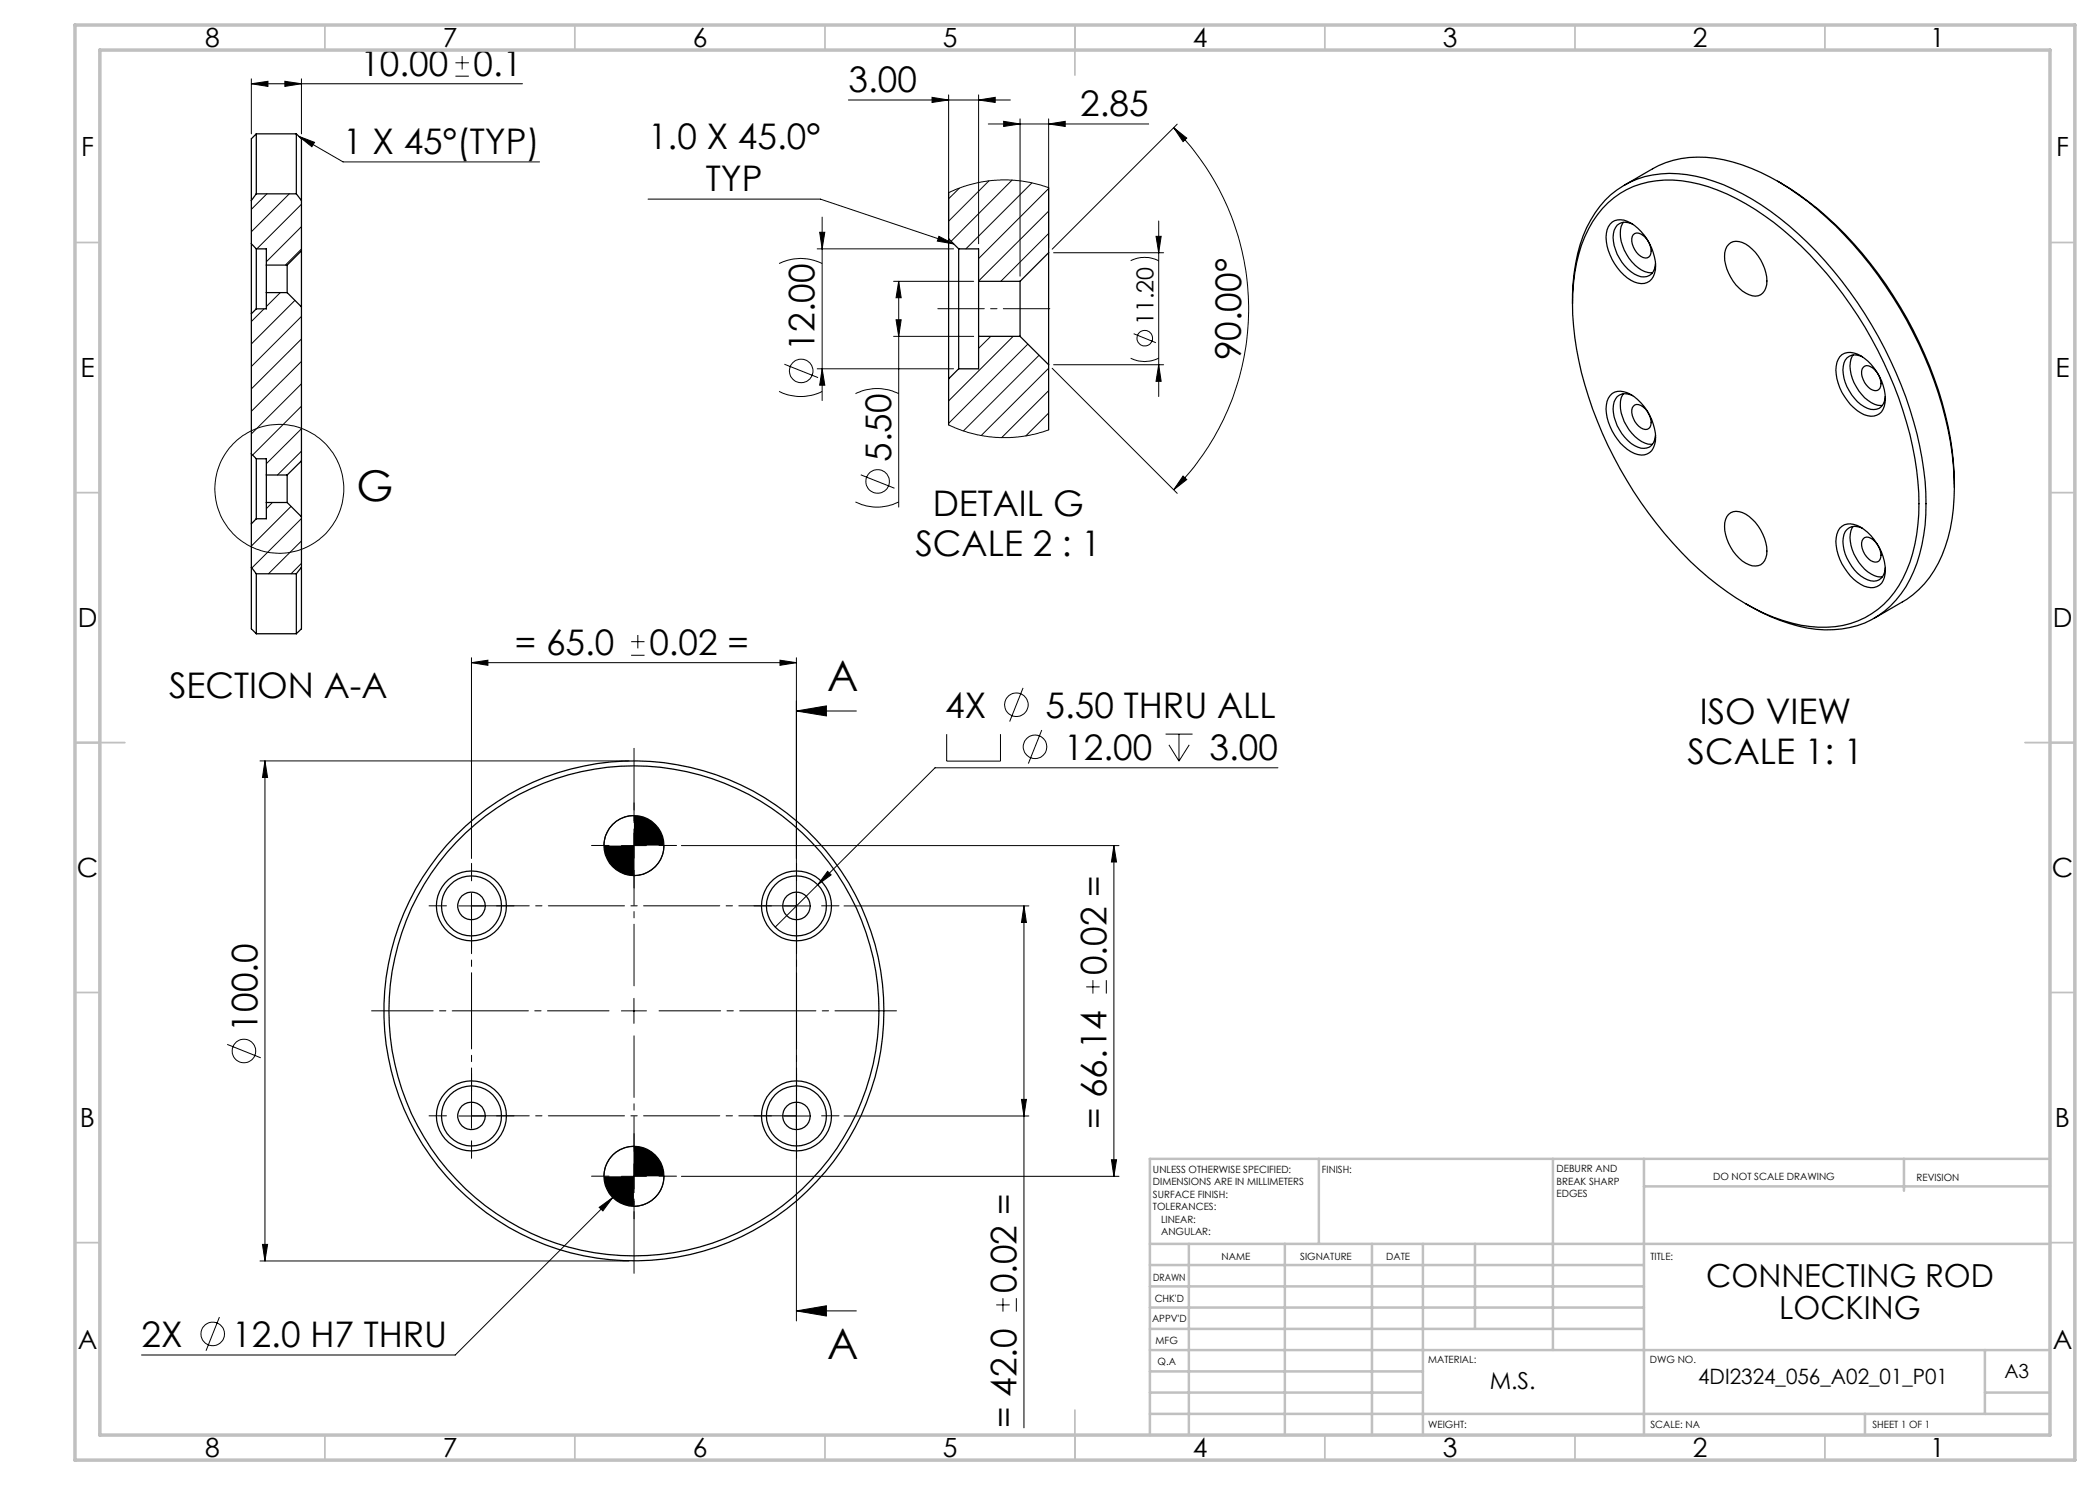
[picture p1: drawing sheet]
<svg xmlns="http://www.w3.org/2000/svg" width="420mm" height="297mm" viewBox="0 0 420 297" stroke-linecap="round" stroke-linejoin="round" font-family="sans-serif">
<g fill="none" stroke="#000" stroke-width=".2">
<path d="M50.3 16.8l3.3-.5v1zM50.3 15.8v11M50.3 16.8h54.2M57 16.3l3.3 .5-3.3 .5zM60.3 15.8v11M91.1 15.2h2.7M91.1 12.6h2.7M92.4 11.2v2.7M169.7 20h32.4M186.4 19.5l3.3 .5-3.3 .5zM189.7 19v27.8M195.7 20l3.3-.5v1z"/>
<path d="M195.7 19v29.8M53.4 38.8l-3.1 3.1M57.9 38.8l-7.6 7.6M59.8 27.3l3.1 1.2-.5 .8zM59.8 27.3l8.8 5.1h39.3M129.6 39.8h34.5l26.6 9M191.9 37.6l-2.2 2.2M197.7 24.8h32M197.8 36.2l-8.1 8M200.7 24.3l3.3 .5-3.3 .5zM202.4 36l-12.2 12.3M204 23.8v31.4"/>
<path d="M206.4 36.6l-13.2 13.2M209.7 24.8l3.3-.5v1zM209.7 37.5l-1.6-.5-3.6-.8-4.4-.2-4.3 .5-3 .8-3.1 1.2M209.7 23.8v25.8M209.7 37.7l-14 14M234.7 25.5l2.6 2.1-.7 .7zM234.7 25.5a51.2 51.2 0 0 1 0 72.5M235.4 24.8l-25 25M56.1 58.5l-2.8 2.8M60.3 40.8l-8.9 9M60.3 45.3l-7 7M60.3 49.8l-3.2 3.2"/>
<path d="M155.8 52.7a9.6 9.6 0 0 1 8.6 0M163.4 49.8h27.3M163.9 46.5h1.1l-.6 3.3zM164.4 43.4v36.7M178.7 56.3h16M179.7 56.3l.5 3.2h-1zM179.7 56.3v45.1M187.8 47.3l2.9 1.5-3.2-.6zM209.7 42.2l-14 14M209.7 46.7l-9.5 9.6M210.7 50.5h22M226.1 52.1a6.2 6.2 0 0 1 5.6 0"/>
<path d="M231.2 47.3h1l-.5 3.2zM231.7 44.2v35.1M52.8 61.8l-2.5 2.5M59 60.1l-8.7 8.7M60.3 63.3l-10 10M60.3 67.8l-10 10M60.3 72.3l-10 10M60.3 76.8l-10 10M155.8 78.3a9.6 9.6 0 0 0 8.6 0M156.9 72.8l6.7 2.7M163.4 73.8h27.3M164.4 73.8l.6 3.2h-1.1z"/>
<path d="M171.1 78.7a9.6 9.6 0 0 1 8.6 0M178.7 67.3h16M179.2 64h1l-.5 3.3zM198.2 67.3l-2.5 2.4M202.6 67.3l-12.9 12.9M205.6 68.8l-15.9 15.9M207.8 71l-15.1 15.2M209.7 73.7l-13.4 13.4M209.7 78.1l-9.4 9.4M210.4 73.7l25 25M210.7 73h22M226.1 71.6a6.2 6.2 0 0 0 5.6 0"/>
<path d="M226.7 66.7l4.5 1.8M231.7 73l.5 3.3h-1zM60.3 81.2l-9.8 9.8M60.3 85.8l-7 6.9M60.3 90.2l-4.8 4.8M172.2 95l6.7 2.6M189.7 85l2.8 1.1 2.8 .8 2.4 .4 2.1 .2h2.8l2.7-.3 2-.5 2.4-.7M209.7 82.6l-4.5 4.6M236.6 95.2l.7 .7-2.6 2.1zM54.5 100.5l-1.2 1.2M58.2 101.3l-7.9 7.9M60.3 103.7l-9.9 9.9"/>
<path d="M60.3 108.2l-6.6 6.6M60.3 112.7l-2.1 2.1M171.1 100.4a9.6 9.6 0 0 0 8.6 0M94.3 132.5l3.3-.5v1.1zM94.3 131.5v40.2M94.3 132.5h65M126.2 131.1h2.7M126.2 128.3h2.7M127.6 127v2.7M156 132l3.3 .5-3.3 .6zM159.3 131.5v132.7M204.6 137.6l-2.7 6.7"/>
<path d="M52 152.2h73.8M53 152.2l.5 3.3h-1zM53 152.2v100M159.3 142.2l6-1v2zM159.3 142.2h12M189.3 146.8v5.4h10.8v-5.4M208.4 146l-2.7 6.7M233.1 146.8h5.4M233.8 149l2 3.2M235.8 146.8v5.4M237.8 149l-2 3.2M255.6 153.6h-68.6l-23.5 23.3"/>
<path d="M94.3 178.7v5M124.3 169.1h5M126.8 163.1a6 6 0 0 0-6 6M126.8 166.6v5M132.8 169.1a6 6 0 0 1-6 6M136.3 169.1h87.5M163.5 176.9l-8.5 8.5M165.5 174.3l.7 .7-2.7 1.9zM222.8 169.1v66.2M222.8 169.1l.5 3.3h-1zM91.8 181.2h5M126.8 199.7v5"/>
<path d="M156.8 181.2h5M168.8 181.2h37M204.8 181.2l.5 3.3h-1zM204.8 181.2v104.4M217.2 197.4h2.7M218.6 196v2.7M221.3 196v2.7M45.4 208.9l6.7 2.7M124.3 202.2h5M204.3 219.9h1l-.5 3.3zM91.8 223.2h5M94.3 220.7v5"/>
<path d="M122.6 239.5l-31.5 31.5h-62.8M124.3 235.3h5M126.8 229.3a6 6 0 0 0-6 6M126.8 232.8v5M132.8 235.3a6 6 0 0 1-6 6M136.3 235.3h87.5M156.8 223.2h5M168.8 223.2h37M222.3 231.9h1l-.5 3.4zM52 252.2h73.8M52.5 248.9h1l-.5 3.3zM119.8 241.5l2.8-2-2 2.7z"/>
<path d="M200.6 259.6v2.7M203.3 259.6v2.7M43.9 263.4l-2.7 6.8M159.3 262.2l6-1v2zM159.3 262.2h12M199.2 261h2.7"/>
<circle cx="160.2" cy="74.2" r="2.36"/>
<circle cx="228.9" cy="67.6" r="1.55"/>
<circle cx="55.9" cy="97.8" r="12.9"/>
<circle cx="175.5" cy="96.3" r="2.35"/>
<circle cx="203.3" cy="140.9" r="2.35"/>
<circle cx="207" cy="149.4" r="2.36"/>
<circle cx="48.8" cy="210.2" r="2.36"/>
<circle cx="42.6" cy="266.8" r="2.35"/>
</g>
<path d="M210 61.7h-22.4" fill="none" stroke="#000" stroke-width=".2" stroke-dasharray="15.2 1.3 1.3 1.3" stroke-dashoffset="5.9"/>
<path d="M126.8 197.2v-47.5M121.8 202.2h-47.5M126.8 207.2v47.5M131.8 202.2h47.5" fill="none" stroke="#000" stroke-width=".2" stroke-dasharray="15.2 1.3 1.3 1.3" stroke-dashoffset="2.9"/>
<g fill="none" stroke="#000" stroke-width=".2" stroke-dasharray="15.2 1.3 1.3 1.3">
<path d="M94.3 176.2v-3.5M121.8 169.1h-3.5M126.8 164.1v-3.5M126.8 174.1v3.5M131.8 169.1h3.5M159.3 176.2v-3.5M89.3 181.2h-3.5M94.3 186.2v3.5M99.3 181.2h3.5M154.3 181.2h-3.5M159.3 186.2v3.5M164.3 181.2h3.5"/>
<path d="M94.3 218.2v-3.5M159.3 218.2v-3.5M89.3 223.2h-3.5M94.3 228.2v3.5M99.3 223.2h3.5M121.8 235.2h-3.5M126.8 230.2v-3.5M131.8 235.2h3.5M154.3 223.2h-3.5M159.3 228.2v3.5M164.3 223.2h3.5M126.8 240.2v3.5"/>
</g>
<path d="M94.3 181.2h65M159.3 223.2h-65" fill="none" stroke="#000" stroke-width=".2" stroke-dasharray="15.2 1.3 1.3 1.3" stroke-dashoffset="3.7"/>
<path d="M159.3 181.2v42M94.3 223.2v-42" fill="none" stroke="#000" stroke-width=".2" stroke-dasharray="15.2 1.3 1.3 1.3" stroke-dashoffset="5.7"/>
<g fill="none" stroke="#c0c0c0" stroke-width=".35">
<path d="M65 5v5M115 5v5M165 5v5M215 5v10M265 5v5M315 5v5M365 5v5M15 48.5h5M410 48.5h5M15 98.5h5M410 98.5h5M15 148.5h10"/>
<path d="M405 148.5h10M15 198.5h5M410 198.5h5M15 248.5h5M410 248.5h5M65 287v5M115 287v5M165 287v5M215 282v10M265 287v5M315 287v5M365 287v5"/>
</g>
<g fill="none" stroke="#c0c0c0" stroke-width=".5">
<path d="M263.8 231.8v17M310.6 231.8v38.2M328.8 231.8v55.2M328.8 237.3h81.2M380.8 231.8v6.4M410 231.8h-180v55.2M230 248.8h180M230 257.3h98.8M230 253h98.8M237.8 248.8v38.2M257 248.8v38.2M274.4 248.8v38.2"/>
<path d="M284.6 248.8v38.2M295 248.8v17M230 265.8h98.8M230 261.5h98.8M230 278.5h54.6M230 274.3h54.6M230 270h180M397 278.5h13M397 270v12.8M230 282.8h180M373 282.8v4.2"/>
</g>
<path d="M15 5h400v287h-400zM20 10h390v277h-390z" fill="none" stroke="#c0c0c0" stroke-width=".7"/>
<g fill="#000">
<path d="M195.7 20l3.3-.5v1zM186.4 19.5l3.3 .5-3.3 .5z"/>
<path d="M59.8 27.3l3.1 1.2-.5 .8zM50.3 16.8l3.3-.5v1zM57 16.3l3.3 .5-3.3 .5zM200.7 24.3l3.3 .5-3.3 .5zM209.7 24.8l3.3-.5v1zM187.8 47.3l2.9 1.5-3.2-.6z"/>
<path d="M179.7 56.3l.5 3.2h-1zM179.2 64h1l-.5 3.3zM163.9 46.5h1.1l-.6 3.3zM164.4 73.8l.6 3.2h-1.1z"/>
<path d="M231.2 47.3h1l-.5 3.2zM231.7 73l.5 3.3h-1z"/>
<path d="M236.6 95.2l.7 .7-2.6 2.1zM234.7 25.5l2.6 2.1-.7 .7z"/>
<path d="M94.3 132.5l3.3-.5v1.1zM156 132l3.3 .5-3.3 .6zM119.8 241.5l.8 .7 2-2.7zM165.5 174.3l-2 2.6 2.7-1.9z"/>
<path d="M53 152.2l.5 3.3h-1zM52.5 248.9h1l-.5 3.3zM204.8 181.2l.5 3.3h-1zM204.3 219.9h1l-.5 3.3z"/>
<path d="M159.3 142.2l6-1v2zM159.3 262.2l6-1v2z"/>
<path d="M120.8 235.3a6 6 0 0 0 6 6v-6zM126.8 229.3v6h6a6 6 0 0 0-6-6zM120.8 169.1a6 6 0 0 0 6 6v-6zM126.8 163.1v6h6a6 6 0 0 0-6-6z"/>
<path d="M222.3 231.9h1l-.5 3.4zM222.8 169.1l.5 3.3h-1z"/>
</g>
<g fill="none" stroke="#000" stroke-width=".25">
<path d="M51.3 26.8v12M51.3 26.8l-1 1v12.3M51.3 26.8h8M51.3 38.8l-1 1.3M51.3 38.8h8M59.3 26.8v12M59.3 26.8l1 1v12.3M59.3 38.8l1 1.3M189.7 38.5v9.3M209.7 37.5v13M324.9 37l5.6-3.2a20.5 20.5 0 0 1 16.1-1.4 47.2 47.2 0 0 1 18.7 11.1 81.7 81.7 0 0 1 25.1 47.2l.5 6.8M355.5 36.2a68 68 0 0 1 23.1 22.9 76 76 0 0 1 12.1 33.1l.2 5.3"/>
<path d="M50.3 48.8v14M50.3 40.1v8.7M50.3 48.8l1 1M51.3 49.8v12M51.3 49.8h2v3.2M53.3 53v5.5M53.3 58.5v3.3h-2M53.3 58.5h4.1M53.3 53h4.1M57.4 53v5.5M57.4 58.5l2.9 2.9M60.3 50.2v11.2"/>
<path d="M60.3 40.1v10.1M60.3 50.2l-2.9 2.8M189.7 47.8v28M189.7 47.8l2 2M191.7 49.8v24M191.7 49.8h4v6.5M195.7 56.3v11M195.7 56.3h8.3M204 56.3v11M209.7 50.5v22.5M209.7 50.5l-5.7 5.8M321.6 40.6a18.2 18.2 0 0 1 16.5-4.2 42.4 42.4 0 0 1 18.5 9.6 79.9 79.9 0 0 1 26.4 45.7 41.9 41.9 0 0 1-1 20.8 18.3 18.3 0 0 1-11.9 12.2 23.6 23.6 0 0 1-15.3-1.2 57 57 0 0 1-21.9-16.8 79.7 79.7 0 0 1-17.9-39.2 38.9 38.9 0 0 1 2-20.2 20.1 20.1 0 0 1 4.6-6.7z"/>
<path d="M322 44.8a3.1 3.1 0 0 1 4.2-.2 10.7 10.7 0 0 1 4.9 9.4 2.82 2.82 0 0 1-4.2 2.4 10.5 10.5 0 0 1-5.6-9.7l.1-.7zM324.7 44.4a5.8 5.8 0 0 0 .1 5.6 7.7 7.7 0 0 0 4.8 4.5l.9 .1M326.5 44.8a2.45 2.45 0 0 0-3.8 1.9 9 9 0 0 0 4.9 8.4 2.44 2.44 0 0 0 3.5-2.4M326.7 46.9a1.33 1.33 0 0 1 1.9 .2 3.7 3.7 0 0 1 1.4 4 1.42 1.42 0 0 1-2.3-.2 3.4 3.4 0 0 1-1-4zM345.7 48.9a2.7 2.7 0 0 1 3.4-.1 9.2 9.2 0 0 1 4.2 8.1 2.36 2.36 0 0 1-3.5 2 9 9 0 0 1-4.9-8.4l.5-1.2zM50.3 62.8v28M51.3 61.8l-1 1M60.3 61.4v30.8M189.7 75.8v9.2M191.7 73.8l-2 2M195.7 67.3v6.5h-4M195.7 67.3h8.3"/>
<path d="M204 67.3l5.7 5.7M209.7 73v13M314.5 60.7a33.9 33.9 0 0 1 3.6-16.7 17.7 17.7 0 0 1 17.5-9.3 36.6 36.6 0 0 1 18.5 7.6 79.8 79.8 0 0 1 26.1 34.7 62.3 62.3 0 0 1 4.8 28 26.8 26.8 0 0 1-5.8 15 17.3 17.3 0 0 1-14.2 6 34.7 34.7 0 0 1-15.9-5.2M322 79.1a2.85 2.85 0 0 1 3.5-.5 10.4 10.4 0 0 1 5.6 9.7 2.82 2.82 0 0 1-4.2 2.4 10.5 10.5 0 0 1-5.6-9.7l.1-.7zM324.7 78.8a5.8 5.8 0 0 0 .1 5.5 8 8 0 0 0 4.8 4.5l.9 .1M326.5 79.1a2.45 2.45 0 0 0-3.8 1.9 9 9 0 0 0 4.9 8.4 2.33 2.33 0 0 0 3.4-2l.1-.3M368.4 70.9a3.7 3.7 0 0 1 4.4 .7 10.6 10.6 0 0 1 4.2 8.9 2.8 2.8 0 0 1-4.2 2.4 10.6 10.6 0 0 1-5.6-9.7 3.5 3.5 0 0 1 1.2-2.3zM370.6 71a5.6 5.6 0 0 0 .2 5.5 7.8 7.8 0 0 0 4.8 4.6h.8M372.5 71.4a2.45 2.45 0 0 0-3.8 1.9 9 9 0 0 0 4.8 8.4 2.4 2.4 0 0 0 2.5-.1 2.4 2.4 0 0 0 1-2.3M372.6 73.5a1.59 1.59 0 0 1 2.4 .5 3.6 3.6 0 0 1 1 3.6 1.43 1.43 0 0 1-2.3-.1 3.4 3.4 0 0 1-1.1-4zM50.3 90.8v14M50.3 90.8l1 1"/>
<path d="M51.3 91.8v11.9M51.3 91.8h2v3.2M53.3 95v5.5M53.3 95h4.1M57.4 95v5.5M60.3 92.2v11.2M60.3 92.2l-2.9 2.8M326.7 81.2a1.27 1.27 0 0 1 1.9 .2 3.7 3.7 0 0 1 1.4 4 1.42 1.42 0 0 1-2.3-.2 3.4 3.4 0 0 1-1-4zM390.9 97.5a30.3 30.3 0 0 1-5 18 18.1 18.1 0 0 1-5.4 4.9l-5.6 3.2M50.3 113.4v12.4l1 .9M50.3 104.8v8.6M50.3 113.4l1 1.4"/>
<path d="M51.3 114.8v11.9M51.3 114.8h8M51.3 103.7l-1 1.1M53.3 100.5v3.2h-2M53.3 100.5h4.1M57.4 100.5l2.9 2.9M59.3 114.8v11.9M60.3 113.4v12.4l-1 .9M60.3 103.4v10M60.3 113.4l-1 1.4M345.7 102.9a2.76 2.76 0 0 1 3.4-.1 9.2 9.2 0 0 1 4.2 8.1 2.36 2.36 0 0 1-3.5 2.1 9 9 0 0 1-4.9-8.4l.5-1.3zM367.9 105.7a3.1 3.1 0 0 1 4.2-.3 10.5 10.5 0 0 1 4.9 9.4 2.8 2.8 0 0 1-4.2 2.4 10.6 10.6 0 0 1-5.6-9.7l.2-.7z"/>
<path d="M370.6 105.3a5.6 5.6 0 0 0 .2 5.5 7.8 7.8 0 0 0 4.8 4.6h.8M372.5 105.7a2.45 2.45 0 0 0-3.8 1.9 9 9 0 0 0 4.8 8.4 2.4 2.4 0 0 0 2.5-.1 2.4 2.4 0 0 0 1-2.3M372.6 107.8a1.59 1.59 0 0 1 2.4 .5 3.1 3.1 0 0 1 .7 4 1.99 1.99 0 0 1-2.4-1 3.2 3.2 0 0 1-.7-3.5zM51.3 126.7h8"/>
<circle cx="126.8" cy="169.1" r="6"/>
<circle cx="94.3" cy="181.2" r="7"/>
<circle cx="94.3" cy="181.2" r="6"/>
<circle cx="94.3" cy="181.2" r="2.75"/>
<circle cx="159.3" cy="181.2" r="6"/>
<circle cx="159.3" cy="181.2" r="2.75"/>
<circle cx="159.3" cy="181.2" r="7"/>
<circle cx="126.8" cy="202.2" r="50"/>
<circle cx="126.8" cy="202.2" r="49"/>
<circle cx="94.3" cy="223.2" r="7"/>
<circle cx="94.3" cy="223.2" r="6"/>
<circle cx="94.3" cy="223.2" r="2.75"/>
<circle cx="126.8" cy="235.2" r="6"/>
<circle cx="159.3" cy="223.2" r="6"/>
<circle cx="159.3" cy="223.2" r="2.75"/>
<circle cx="159.3" cy="223.2" r="7"/>
</g>
<g font-size="8.5">
<text x="71.3" y="100.3">G</text>
<text x="165.4" y="138.3">A</text>
<text x="165.4" y="271.8">A</text>
</g>
<g font-size="7.1">
<text x="72.1" y="15.2">10.00</text>
<text x="94.7" y="15.2">0.1</text>
<text x="169.7" y="18.4">3.00</text>
<text x="216.1" y="23.2">2.85</text>
<text x="129.6" y="29.9">1.0 X 45.0°</text>
<text x="68.6" y="30.8">1 X 45°(TYP)</text>
<text x="141.2" y="38.3">TYP</text>
<text x="162.9" y="70.3" transform="rotate(-90 162.9 70.3)">12.00</text>
<text x="248.2" y="72.1" transform="rotate(-90 248.2 72.1)">90.00°</text>
<text x="178.2" y="92.4" transform="rotate(-90 178.2 92.4)">5.50</text>
<text x="186.5" y="103.2">DETAIL G</text>
<text x="183.1" y="111.3">SCALE 2 : 1</text>
<text x="103" y="131">= 65.0</text>
<text x="129.9" y="131">0.02 =</text>
<text x="33.8" y="139.6">SECTION A-A</text>
<text x="189" y="143.6">4X</text>
<text x="209.1" y="143.6">5.50 THRU ALL</text>
<text x="339.9" y="144.8">ISO VIEW</text>
<text x="212.9" y="152">12.00</text>
<text x="241.9" y="152">3.00</text>
<text x="337.5" y="152.9">SCALE 1: 1</text>
<text x="221.3" y="195.1" transform="rotate(-90 221.3 195.1)">0.02 =</text>
<text x="51.5" y="206.3" transform="rotate(-90 51.5 206.3)">100.0</text>
<text x="221.3" y="225.9" transform="rotate(-90 221.3 225.9)">= 66.14</text>
<text x="203.3" y="258.7" transform="rotate(-90 203.3 258.7)">0.02 =</text>
<text x="28.3" y="269.4">2X</text>
<text x="46.4" y="269.4">12.0 H7 THRU</text>
<text x="203.3" y="285.6" transform="rotate(-90 203.3 285.6)">= 42.0</text>
</g>
<g font-size="6.3">
<text x="341.2" y="257.5">CONNECTING ROD</text>
<text x="355.8" y="263.8">LOCKING</text>
</g>
<g font-size="5.3">
<text x="41" y="9.5">8</text>
<text x="88.5" y="9.5">7</text>
<text x="138.5" y="9.5">6</text>
<text x="188.5" y="9.5">5</text>
<text x="238.5" y="9.5">4</text>
<text x="288.5" y="9.5">3</text>
<text x="338.5" y="9.5">2</text>
<text x="386" y="9.5">1</text>
<text x="16.2" y="31.3">F</text>
<text x="411.2" y="31.3">F</text>
<text x="16.1" y="75.5">E</text>
<text x="411.1" y="75.5">E</text>
<text x="15.5" y="125.5">D</text>
<text x="410.5" y="125.5">D</text>
<text x="15.4" y="175.5">C</text>
<text x="410.4" y="175.5">C</text>
<text x="16" y="225.5">B</text>
<text x="411" y="225.5">B</text>
<text x="15.5" y="269.8">A</text>
<text x="410.5" y="269.8">A</text>
<text x="41" y="291.5">8</text>
<text x="88.5" y="291.5">7</text>
<text x="138.5" y="291.5">6</text>
<text x="188.5" y="291.5">5</text>
<text x="238.5" y="291.5">4</text>
<text x="288.5" y="291.5">3</text>
<text x="338.5" y="291.5">2</text>
<text x="386" y="291.5">1</text>
</g>
<g font-size="4.7">
<text x="230.7" y="65.1" transform="rotate(-90 230.7 65.1)">11.20</text>
<text x="297.9" y="277.9">M.S.</text>
</g>
<text font-size="4.2" x="339.6" y="276.8">4DI2324_056_A02_01_P01</text>
<text font-size="3.9" x="400.9" y="275.5">A3</text>
<g font-size="2">
<text x="230.6" y="234.6">UNLESS OTHERWISE SPECIFIED:</text>
<text x="230.6" y="237.1">DIMENSIONS ARE IN MILLIMETERS</text>
<text x="230.6" y="239.6">SURFACE FINISH:</text>
<text x="264.4" y="234.6">FINISH:</text>
<text x="311.3" y="234.5">DEBURR AND</text>
<text x="311.3" y="237">BREAK SHARP</text>
<text x="311.3" y="239.5">EDGES</text>
<text x="342.6" y="236">DO NOT SCALE DRAWING</text>
<text x="383.3" y="236.2">REVISION</text>
<text x="230.6" y="242.1">TOLERANCES:</text>
<text x="232.2" y="244.6">LINEAR:</text>
<text x="232.2" y="247.1">ANGULAR:</text>
<text x="244.3" y="252">NAME</text>
<text x="260" y="251.9">SIGNATURE</text>
<text x="277.2" y="251.9">DATE</text>
<text x="330.1" y="251.9">TITLE:</text>
<text x="230.6" y="256.1">DRAWN</text>
<text x="230.9" y="260.3">CHK'D</text>
<text x="230.4" y="264.4">APPV'D</text>
<text x="231.1" y="268.8">MFG</text>
<text x="231.5" y="273">Q.A</text>
<text x="285.6" y="272.5">MATERIAL:</text>
<text x="330" y="272.5">DWG NO.</text>
<text x="285.6" y="285.5">WEIGHT:</text>
<text x="330.1" y="285.6">SCALE: NA</text>
<text x="374.5" y="285.6">SHEET 1 OF 1</text>
</g>
</svg>
